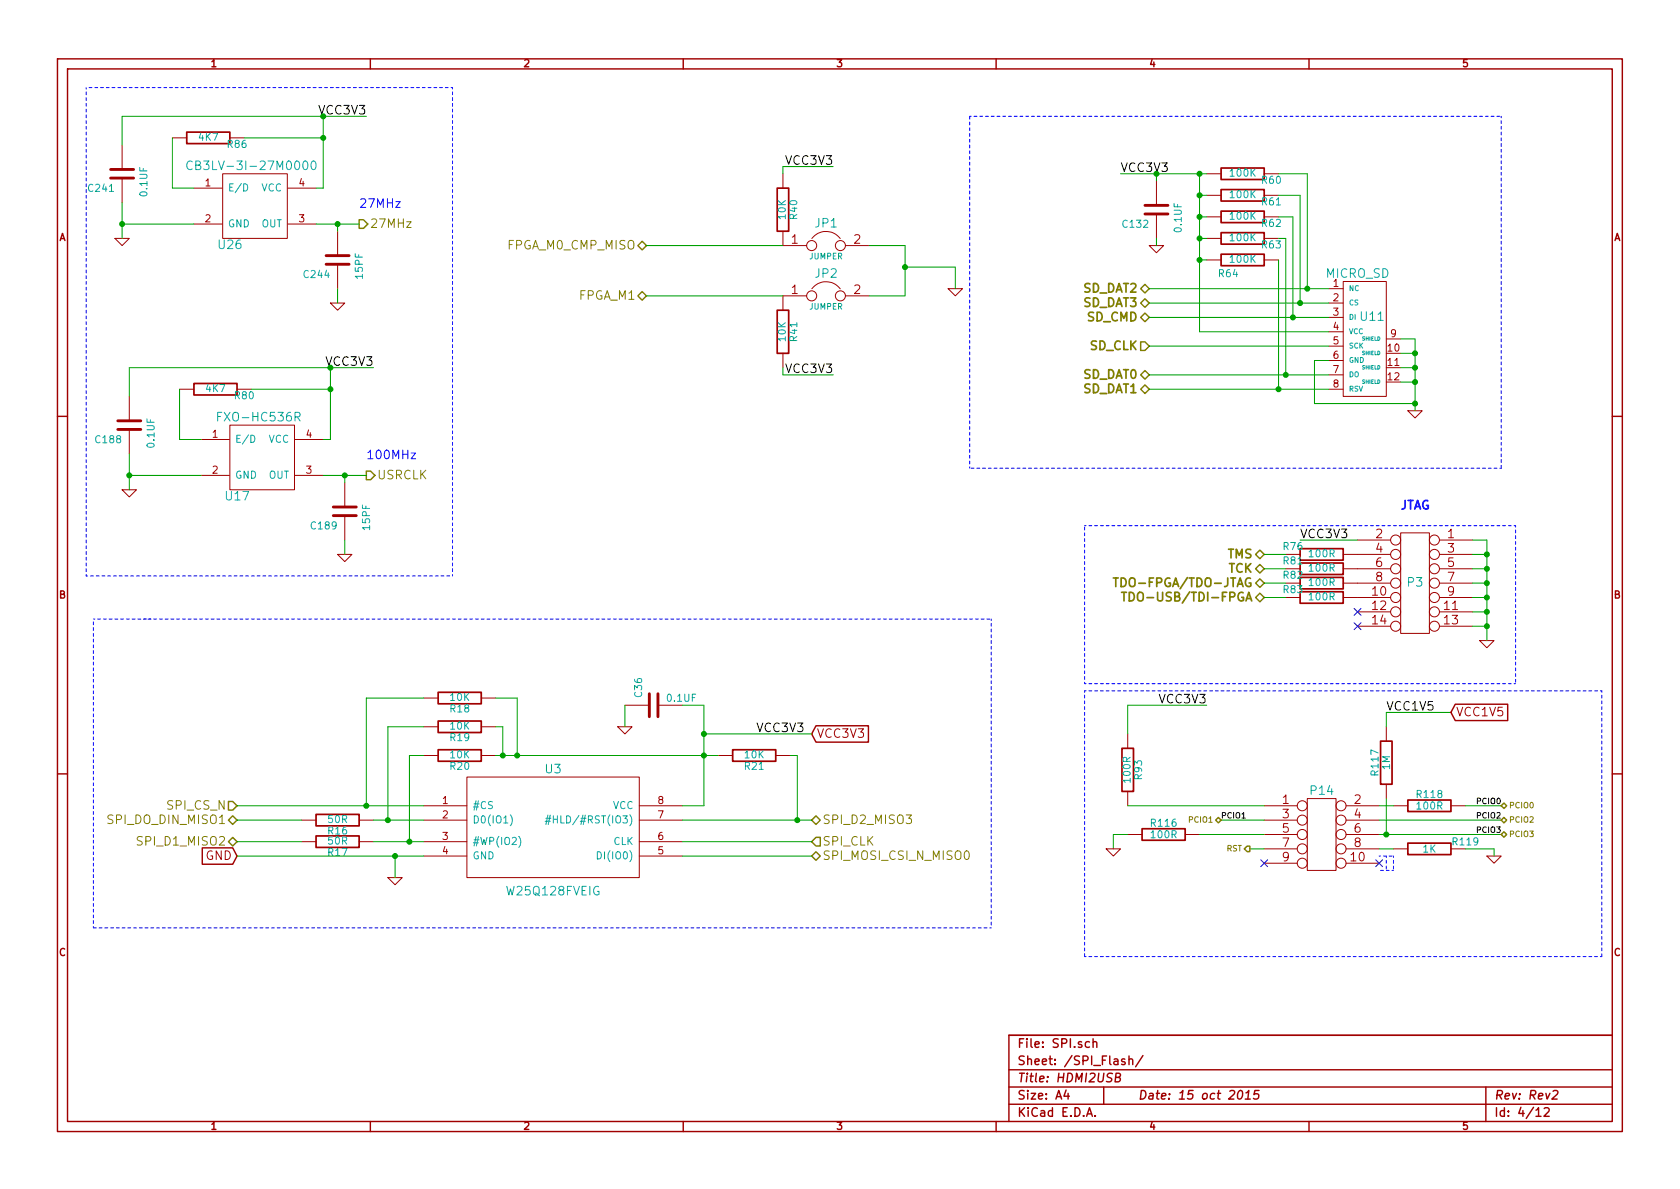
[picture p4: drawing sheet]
<svg xmlns="http://www.w3.org/2000/svg" width="297mm" height="210mm" viewBox="0 0 297 210" stroke-linecap="round" stroke-linejoin="round" font-family="sans-serif">
<g fill="none" stroke="#a00000" stroke-width=".25">
<path d="M10.2 10.4h276.6v189.7h-276.6zM11.9 12.2h273.2v186.1h-273.2zM65.5 10.4v1.8M120.8 10.4v1.8M176.1 10.4v1.8M231.4 10.4v1.8M10.2 73.6h1.7M285.1 73.6h1.7M10.2 136.8h1.7M144.3 128.3h9.2v2.9h-9.2l-.8-1.4zM257.3 124.5h9.3v2.9h-9.3l-.8-1.4zM285.1 136.8h1.7"/>
<path d="M35.8 149.9h5.3l.8 1.5-.8 1.4h-5.3zM65.5 198.3v1.8M120.8 198.3v1.8M176.1 198.3v1.8M178.4 189.2h106.7M178.4 195.3h106.7M178.4 192.2h106.7M188.5 192.8l-.4 1h1M188.8 193.3v1.1M192.1 197.4l.5-1.5 .5 1.5M192.3 197h.7M192.6 184.3a.48 .48 0 0 0-.6 0v.8l.2 .1 .4-.1"/>
<path d="M193.3 184.3a.36 .36 0 0 1 .6 .1v.8M193.3 183.7v1.5M193.6 197.3v.1M195.1 192.2v3.1M197.3 190.5l.6-.1 .2-.2v-.3l-.3-.1h-.5l-.1 1.5h.5l.3-.1 .1-.4-.3-.3M198.9 187.3l-.4-.1-.2 .3 .1 .2 .5 .1v.4h-.6M199.6 187.4l.1-.1a.36 .36 0 0 1 .6 .2v.8M199.6 186.7v1.6M202.1 186.7l-1.3 1.9M219.1 192.9l.3-.1a.88 .88 0 0 1-.3 1.6l-.3-.3a1.17 1.17 0 0 1 .3-1.2zM220.2 194.4h.9M220.3 193.3l.5-.5-.2 1.6"/>
<path d="M222.6 192.8h-.7l-.2 .8 .2-.2 .6 .1 .1 .2-.2 .5-.2 .2-.6-.2M231.4 198.3v1.8M262.7 192.2v6.1M271.6 196.3l.4-.4v1.5M271.6 197.4h.9M273 196l.3-.1h.3l.2 .1 .1 .3-.1 .2-.8 .9h.9M274.6 193l.2-.2h.4l.3 .3-.2 .4-.9 .9h.9M285.1 183.1h-106.7v15.2"/>
</g>
<g fill="none" stroke="#a00000" stroke-width=".18">
<path d="M21.6 25.6v4.4M21.6 31.5v4.3M30.5 24.4h2.5M34.3 33.3h5M34.3 39.6h5M39.4 30.7h11.4v11.5h-11.4zM50.9 33.3h5M50.9 39.6h5M138.4 30.7v2.6M204.5 32v4.3M204.5 37.8v4.4M213.4 30.7h2.5"/>
<path d="M213.4 34.5h2.5M213.4 38.3h2.5M20.3 42.2h2.6l-1.3 1.2zM58.4 53.6h2.6l-1.3 1.3zM59.7 40.9v4.3M59.7 46.7v4.3M138.4 40.9v2.5h4.2M142.6 52.3h-4.2v2.6M143.5 42.2a3.2 3.2 0 0 1 5.1 0M143.5 51a3.2 3.2 0 0 1 5.1 .1M149.5 43.4h4.2M149.5 52.3h4.2"/>
<path d="M167.6 51h2.6l-1.3 1.3zM203.2 43.4h2.5l-1.2 1.3zM213.4 42.2h2.5M213.4 46h2.5M223.5 46h2.6M234.9 51h2.6M234.9 53.6h2.6M234.9 56.1h2.6M234.9 58.7h2.6M237.5 49.8h7.6v20.3h-7.6zM245.1 59.9h2.5M22.9 70.1v4.3"/>
<path d="M22.9 75.9v4.4M31.7 68.8h2.6M35.6 77.7h5M40.6 75.2h11.5v11.4h-11.5zM52.1 77.7h5M138.4 62.5v2.5M234.9 68.8h2.6M234.9 61.2h2.6M234.9 63.7h2.6M234.9 66.3h2.6M248.9 72.6h2.6l-1.3 1.3zM21.6 86.6h2.5l-1.2 1.3z"/>
<path d="M35.6 84.1h5M52.1 84.1h5M59.7 98h2.5l-1.2 1.3zM61 85.3v4.4M61 91.2v4.3M237.5 98h8.4M240 95.5h5.9M247.6 94.2h5.1v17.8h-5.1zM254.5 95.5h5.8M254.5 98h5.8M227.3 105.7h2.6M237.5 100.6h8.4"/>
<path d="M237.5 103.1h8.4M237.5 105.7h8.4M240 108.2h5.9M240 110.7h5.9M254.5 100.6h5.8M254.5 103.1h5.8M254.5 105.7h5.8M254.5 108.2h5.8M254.5 110.7h5.8M261.6 113.3h2.6l-1.3 1.2zM74.9 133.6h2.6M74.9 128.5h2.6"/>
<path d="M74.9 123.4h2.6M82.5 137.4h30.5v17.8h-30.5zM85.1 133.6h2.5M85.1 128.5h2.5M85.1 123.4h2.5M109.2 128.5h2.6l-1.3 1.3zM110.5 124.7h4.3M116.3 124.7h4.3M127 133.6h2.5M137.2 133.6h2.5M199.4 129.8v2.5M199.4 139.9v2.6"/>
<path d="M245.1 128.5v2.6M245.1 138.7v2.5M53.3 145h2.6M53.3 148.8h2.6M63.5 145h2.5M63.5 148.8h2.5M68.6 155.2h2.5l-1.3 1.3zM74.9 142.5h7.6M74.9 145h7.6M74.9 148.8h7.6M74.9 151.4h7.6M113 142.5h7.6"/>
<path d="M113 145h7.6M113 148.8h7.6M113 151.4h7.6M195.6 150.1h2.5l-1.3 1.3zM199.4 147.6h2.5M209.5 147.6h2.6M223.5 142.5h5.9M223.5 145h5.9M223.5 147.6h5.9M223.5 150.1h5.9M223.5 152.6h5.9M231.1 141.2h5.1v12.7h-5.1z"/>
<path d="M238 142.5h5.8M238 145h5.8M238 147.6h5.8M238 150.1h5.8M238 152.6h5.8M246.4 142.5h2.5M246.4 150.1h2.5M256.5 142.5h2.6M262.9 151.4h2.5l-1.2 1.2z"/>
<circle cx="143.5" cy="43.4" r=".89"/>
<circle cx="143.5" cy="52.3" r=".89"/>
<circle cx="148.6" cy="52.3" r=".89"/>
<circle cx="148.6" cy="43.4" r=".89"/>
<circle cx="246.8" cy="95.5" r=".89"/>
<circle cx="246.8" cy="98" r=".89"/>
<circle cx="253.6" cy="98" r=".89"/>
<circle cx="253.6" cy="95.5" r=".89"/>
<circle cx="246.8" cy="105.7" r=".89"/>
<circle cx="246.8" cy="100.6" r=".89"/>
<circle cx="246.8" cy="110.7" r=".89"/>
<circle cx="246.8" cy="103.1" r=".89"/>
<circle cx="246.8" cy="108.2" r=".89"/>
<circle cx="253.6" cy="105.7" r=".89"/>
<circle cx="253.6" cy="110.7" r=".89"/>
<circle cx="253.6" cy="103.1" r=".89"/>
<circle cx="253.6" cy="100.6" r=".89"/>
<circle cx="253.6" cy="108.2" r=".89"/>
<circle cx="230.3" cy="147.6" r=".89"/>
<circle cx="230.3" cy="142.5" r=".89"/>
<circle cx="230.3" cy="145" r=".89"/>
<circle cx="230.3" cy="150.1" r=".89"/>
<circle cx="230.3" cy="152.6" r=".89"/>
<circle cx="237.1" cy="145" r=".89"/>
<circle cx="237.1" cy="150.1" r=".89"/>
<circle cx="237.1" cy="147.6" r=".89"/>
<circle cx="237.1" cy="142.5" r=".89"/>
<circle cx="237.1" cy="152.6" r=".89"/>
</g>
<g fill="none" stroke="#00a0a0" stroke-width=".18">
<path d="M34 28.6a.63 .63 0 0 0-.8 0 .63 .63 0 0 0-.2 .8 .6 .6 0 0 0 .3 .5 .6 .6 0 0 0 .7 0M53.7 28.6l.2-.1a.86 .86 0 0 1 .6 .7 .86 .86 0 0 1-.4 .8 .81 .81 0 0 1-.4-1.4zM55.1 28.6l.3-.1a.86 .86 0 0 1 .5 .7 .86 .86 0 0 1-.4 .8 .81 .81 0 0 1-.4-1.4zM38.5 73.7h.5M39.2 72.9h-.7v1.5M52.2 73.7h.7l.2-.3-.1-.3-.2-.2h-.6v1.5M52.6 73.7l.5 .7M90.2 144.1a1.47 1.47 0 0 1 0 1.9M91.7 147.9a1.47 1.47 0 0 1 0 1.9M96.4 145.2h.9M96.5 144.7h.9M96.9 144.1l-.4 1.7"/>
<path d="M97.3 144.1l-.4 1.7M105.6 150.6a.64 .64 0 0 1 .7 .7 .64 .64 0 0 1-.7 .6z"/>
</g>
<g fill="none" stroke="#a00000" stroke-width=".3">
<path d="M33 23.4h7.6v2h-7.6zM137.4 33.3h2v7.6h-2zM215.9 29.7h7.6v2h-7.6zM215.9 33.5h7.6v2.1h-7.6zM215.9 37.3h7.6v2.1h-7.6zM137.4 54.9h2v7.6h-2zM215.9 41.1h7.6v2.1h-7.6zM215.9 45h7.6v2h-7.6zM34.3 67.8h7.6v2h-7.6zM229.9 97h7.6v2.1h-7.6zM229.9 99.6h7.6v2h-7.6zM229.9 102.1h7.6v2h-7.6z"/>
<path d="M229.9 104.6h7.6v2.1h-7.6zM77.5 132.6h7.6v2h-7.6zM77.5 127.5h7.6v2h-7.6zM77.5 122.4h7.6v2.1h-7.6zM129.5 132.6h7.7v2h-7.7zM198.4 132.3h2v7.6h-2zM244.1 131.1h2v7.6h-2zM55.9 144h7.6v2h-7.6zM55.9 147.8h7.6v2.1h-7.6zM201.9 146.6h7.6v2h-7.6zM248.9 141.5h7.6v2h-7.6zM248.9 149.1h7.6v2h-7.6z"/>
</g>
<path d="M19.6 30h4M19.6 31.5h4M202.4 36.3h4.1M202.4 37.8h4.1M57.7 45.2h4M57.7 46.7h4M20.8 74.4h4.1M20.8 75.9h4.1M58.9 89.7h4.1M58.9 91.2h4.1M114.8 122.7v4M116.3 122.7v4" fill="none" stroke="#a00000" stroke-width=".51"/>
<g fill="none" stroke="#808000" stroke-width=".25">
<path d="M63.5 38.9h.8l.7 .7-.7 .8h-.8zM112.8 43.4l.7-.7 .8 .7-.8 .8zM112.8 52.3l.7-.7 .8 .7-.8 .8zM201.7 51l.7-.7 .8 .7-.8 .8zM202.4 55.4l.8 .7-.8 .8-.7-.8zM202.4 52.8l.8 .8-.8 .8-.7-.8zM201.7 66.3l.7-.8 .8 .8-.8 .8zM201.7 68.8l.7-.7 .8 .7-.8 .8zM201.7 60.4h.7l.8 .8-.8 .8h-.7zM64.8 83.3h.7l.8 .8-.8 .7h-.7zM222 98l.8-.7 .7 .7-.7 .8zM222 105.7l.8-.8 .7 .8-.7 .7z"/>
<path d="M222 103.1l.8-.7 .7 .7-.7 .8zM222 100.6l.8-.8 .7 .8-.7 .7zM40.4 148.8l.7-.7 .8 .7-.8 .8zM40.4 145l.7-.7 .8 .7-.8 .8zM40.4 141.7h.7l.8 .8-.8 .8h-.7zM143.5 151.4l.8-.8 .7 .8-.7 .7zM144.3 148.1h.7v1.5h-.7l-.8-.8zM144.3 144.3l.7 .7-.7 .8-.8-.8zM214.9 145l.5-.5 .5 .5-.5 .5zM220.5 149.6h.5v1h-.5l-.5-.5zM265.4 145l.5-.5 .5 .5-.5 .5zM265.4 147.6l.5-.5 .5 .5-.5 .5z"/>
<path d="M265.9 142l.5 .5-.5 .5-.5-.5z"/>
</g>
<path d="M170.7 150.5h.2a.86 .86 0 0 1 .5 .7 .86 .86 0 0 1-.4 .8 .82 .82 0 0 1-.6-.6 .82 .82 0 0 1 .3-.9z" fill="none" stroke="#808000" stroke-width=".18"/>
<path d="M196.8 102.2h.9M197.3 102.2v1.5M198.3 104.7h.9M198.7 104.7v1.6M199.7 104.7a.77 .77 0 0 1 .9 .8 .77 .77 0 0 1-.9 .8z" fill="none" stroke="#808000" stroke-width=".3"/>
<path d="M239.4 110.1l1.2 1.2M239.4 107.6l1.2 1.2M240.6 110.1l-1.2 1.2M240.6 107.6l-1.2 1.2M222.9 152l1.2 1.3M224.1 152l-1.2 1.3M243.2 152l1.2 1.3M244.4 152l-1.2 1.3" fill="none" stroke="#0000c0" stroke-width=".18"/>
<g fill="none" stroke="#00a000" stroke-width=".18">
<path d="M21.6 39.6h12.7M21.6 35.8v6.4M30.5 24.4v8.9h3.8M43.2 24.4h13.9M55.9 39.6h7.6M57.1 20.6v12.7h-1.2M59.7 39.6v1.3M64.8 20.6h-43.2v5M147.3 29.5h-8.9v1.2M198.1 30.7h15.3M204.5 30.7v1.3M212.1 30.7v28h22.8"/>
<path d="M212.1 34.5h1.3M212.1 38.3h1.3M226.1 30.7h5v20.3M226.1 34.5h3.8v19.1M226.1 38.3h2.5v17.8M59.7 51v2.6M114.3 43.4h24.1M114.3 52.3h24.1M153.7 43.4h6.3v8.9h-6.3M160 47.2h8.9v3.8M203.2 56.1h31.7M203.2 53.6h31.7"/>
<path d="M203.2 51h31.7M204.5 42.2v1.2M212.1 42.2h1.3M212.1 46h1.3M226.1 42.2h1.2v24.1M226.1 46v22.8M247.6 59.9h2.6v12.7M31.7 68.8v8.9h3.9M44.4 68.8h14M58.4 65v12.7h-1.3M66 65h-43.1v5.1M138.4 66.3h8.9"/>
<path d="M203.2 66.3h31.7M203.2 68.8h31.7M203.2 61.2h31.7M234.9 63.7h-2.5v7.7h17.8M247.6 67.6h2.6M247.6 65h2.6M247.6 62.5h2.6M22.9 84.1h12.7M22.9 80.3v6.3M57.1 84.1h7.7M61 84.1v1.2M61 95.5v2.5"/>
<path d="M223.5 98h3.8M229.9 95.5h10.1M260.3 95.5h2.6v17.8M260.3 98h2.6M223.5 105.7h3.8M223.5 103.1h3.8M223.5 100.6h3.8M260.3 110.7h2.6M260.3 108.2h2.6M260.3 105.7h2.6M260.3 103.1h2.6M260.3 100.6h2.6"/>
<path d="M74.9 133.6h-2.5v15.2M74.9 128.5h-6.3v16.5M74.9 123.4h-10.1v19.1M87.6 133.6h39.4M87.6 128.5h1.3v5.1M87.6 123.4h3.8v10.2M110.5 124.7v3.8M120.6 124.7h3.9v17.8h-3.9M124.5 129.8h19M139.7 133.6h1.3v11.4M213.4 124.7h-14v5.1M256.5 126h-11.4v2.5"/>
<path d="M41.9 142.5h33M41.9 145h11.4M41.9 148.8h11.4M41.9 151.4h33M66 145h8.9M66 148.8h8.9M69.8 151.4v3.8M120.6 145h22.9M120.6 148.8h22.9M120.6 151.4h22.9M199.4 142.5h24.1M199.4 147.6h-2.6v2.5"/>
<path d="M212.1 147.6h11.4M215.9 145h7.6M221 150.1h2.5M243.8 142.5h2.6M243.8 145h21.6M243.8 147.6h21.6M243.8 150.1h2.6M245.1 141.2v6.4M259.1 142.5h6.3M259.1 150.1h5.1v1.3"/>
</g>
<g fill="#00a000" stroke="#00a000" stroke-width=".25">
<circle cx="72.4" cy="148.8" r=".41"/>
<circle cx="68.6" cy="145" r=".41"/>
<circle cx="64.8" cy="142.5" r=".41"/>
<circle cx="141" cy="145" r=".41"/>
<circle cx="124.5" cy="133.6" r=".41"/>
<circle cx="91.4" cy="133.6" r=".41"/>
<circle cx="88.9" cy="133.6" r=".41"/>
<circle cx="124.5" cy="129.8" r=".41"/>
<circle cx="69.8" cy="151.4" r=".41"/>
<circle cx="160" cy="47.2" r=".41"/>
<circle cx="250.2" cy="67.6" r=".41"/>
<circle cx="250.2" cy="65" r=".41"/>
<circle cx="250.2" cy="62.5" r=".41"/>
<circle cx="250.2" cy="71.4" r=".41"/>
<circle cx="212.1" cy="30.7" r=".41"/>
<circle cx="212.1" cy="34.5" r=".41"/>
<circle cx="212.1" cy="38.3" r=".41"/>
<circle cx="212.1" cy="42.2" r=".41"/>
<circle cx="212.1" cy="46" r=".41"/>
<circle cx="227.3" cy="66.3" r=".41"/>
<circle cx="226.1" cy="68.8" r=".41"/>
<circle cx="228.6" cy="56.1" r=".41"/>
<circle cx="229.9" cy="53.6" r=".41"/>
<circle cx="231.1" cy="51" r=".41"/>
<circle cx="22.9" cy="84.1" r=".41"/>
<circle cx="58.4" cy="68.8" r=".41"/>
<circle cx="61" cy="84.1" r=".41"/>
<circle cx="262.9" cy="110.7" r=".41"/>
<circle cx="262.9" cy="108.2" r=".41"/>
<circle cx="262.9" cy="105.7" r=".41"/>
<circle cx="262.9" cy="103.1" r=".41"/>
<circle cx="262.9" cy="100.6" r=".41"/>
<circle cx="262.9" cy="98" r=".41"/>
<circle cx="21.6" cy="39.6" r=".41"/>
<circle cx="57.1" cy="24.4" r=".41"/>
<circle cx="59.7" cy="39.6" r=".41"/>
<circle cx="245.1" cy="147.6" r=".41"/>
</g>
<g fill="none" stroke="#00f" stroke-width=".18" stroke-dasharray=".5" stroke-dashoffset=".3">
<path d="M15.2 15.5v86.3M80 15.5h-64.8M171.4 20.6h94M265.4 20.6v62.2M171.4 82.8v-62.2M191.8 93h76.2M265.4 82.8h-94M268 93v27.9M15.2 101.8h64.8M16.5 109.5h10.2M25.4 109.5h149.9M80 101.8v-86.3"/>
<path d="M175.3 109.5v54.6M191.8 120.9v-27.9M191.8 122.2v47M191.8 122.2h91.4M268 120.9h-76.2M283.2 122.2v47M243.8 151.4h2.6M245.1 151.4v2.5M246.4 151.4v2.5M246.4 153.9h-2.6M16.5 164.1v-54.6M175.3 164.1h-158.8"/>
<path d="M191.8 169.2h91.4"/>
</g>
<path d="M72.7 80.1h.8l-.8 1h.8" fill="none" stroke="#00f" stroke-width=".18"/>
<g font-size="2.1" fill="#00a000">
<text x="56.5" y="20.3">VCC3V3</text>
<text x="198.1" y="30.5">VCC3V3</text>
<text x="57.8" y="64.8">VCC3V3</text>
<text x="139.1" y="66">VCC3V3</text>
</g>
<g font-size="2.1">
<text x="139.1" y="29.2">VCC3V3</text>
<text x="229.9" y="95.2">VCC3V3</text>
<text x="205.1" y="124.5">VCC3V3</text>
<text x="245.1" y="125.7">VCC1V5</text>
<text x="134" y="129.5">VCC3V3</text>
</g>
<g font-size="2.1" fill="#00a0a0">
<text x="35" y="30.1">CB3LV-3I-27M0000</text>
<text x="144.2" y="40.3">JP1</text>
<text x="38.7" y="44.1">U26</text>
<text x="144.2" y="49.2">JP2</text>
<text x="234.4" y="49.2">MICRO_SD</text>
<text x="240.6" y="56.8">U11</text>
<text x="39.1" y="74.6">FXO-HC536R</text>
<text x="40" y="88.6">U17</text>
<text x="248.9" y="103.8">P3</text>
<text x="96.4" y="136.8">U3</text>
<text x="231.8" y="140.6">P14</text>
<text x="89.8" y="158.4">W25Q128FVEIG</text>
</g>
<g font-size="2.1" fill="#00f">
<text x="63.5" y="36.8">27MHz</text>
<text x="64.8" y="81.3">100MHz</text>
<text x="247.6" y="90.2">JTAG</text>
</g>
<g font-size="2.1" fill="#808000">
<text x="65.4" y="40.4">27MHz</text>
<text x="89.8" y="44.2">FPGA_M0_CMP_MISO</text>
<text x="102.3" y="53.1">FPGA_M1</text>
<text x="191.4" y="51.8">SD_DAT2</text>
<text x="191.4" y="54.4">SD_DAT3</text>
<text x="192.2" y="56.9">SD_CMD</text>
<text x="192.6" y="62">SD_CLK</text>
<text x="191.4" y="67.1">SD_DAT0</text>
<text x="191.4" y="69.6">SD_DAT1</text>
<text x="66.7" y="84.8">USRCLK</text>
<text x="217" y="98.8">TMS</text>
<text x="217.1" y="101.3">TCK</text>
<text x="198.9" y="103.9">TDO-FPGA/TDO-JTAG</text>
<text x="201.2" y="106.4">TDO-USB/TDI-FPGA</text>
<text x="29.7" y="143.3">SPI_CS_N</text>
<text x="19.6" y="145.8">SPI_DO_DIN_MISO1</text>
<text x="24.9" y="149.6">SPI_D1_MISO2</text>
<text x="145.4" y="149.6">SPI_CLK</text>
<text x="145.4" y="145.8">SPI_D2_MISO3</text>
<text x="145.4" y="152.1">SPI_MOSI_CSI_N_MISO0</text>
</g>
<g font-size="2.1" fill="#a00000">
<text x="139.9" y="43.2">1</text>
<text x="151" y="43.2">2</text>
<text x="139.9" y="52.1">1</text>
<text x="151" y="52.1">2</text>
<text x="243.3" y="95.2">2</text>
<text x="256" y="95.2">1</text>
<text x="243.3" y="97.8">4</text>
<text x="243.3" y="100.3">6</text>
<text x="256" y="97.8">3</text>
<text x="256" y="100.3">5</text>
<text x="242.7" y="105.4">10</text>
<text x="242.7" y="107.9">12</text>
<text x="243.3" y="102.9">8</text>
<text x="255.4" y="107.9">11</text>
<text x="256" y="102.9">7</text>
<text x="256" y="105.4">9</text>
<text x="242.7" y="110.5">14</text>
<text x="255.4" y="110.5">13</text>
<text x="144.4" y="130.6">VCC3V3</text>
<text x="257.5" y="126.7">VCC1V5</text>
<text x="226.7" y="142.2">1</text>
<text x="239.4" y="142.2">2</text>
<text x="226.7" y="144.8">3</text>
<text x="226.7" y="147.3">5</text>
<text x="226.7" y="149.9">7</text>
<text x="239.4" y="144.8">4</text>
<text x="239.4" y="147.3">6</text>
<text x="239.4" y="149.9">8</text>
<text x="36.3" y="152.1">GND</text>
<text x="226.7" y="152.4">9</text>
<text x="238.9" y="152.4">10</text>
<text x="179.9" y="185.4">File: SPI.sch</text>
<text x="179.9" y="191.5">Title: HDMI2USB</text>
<text x="179.9" y="188.4">Sheet: /SPI_Flash/</text>
<text x="179.9" y="197.6">KiCad E.D.A.</text>
<text x="179.9" y="194.5">Size: A4</text>
<text x="201.2" y="194.5">Date: 15 oct 2015</text>
<text x="264.2" y="194.5">Rev: Rev2</text>
<text x="264.2" y="197.6">Id: 4/12</text>
</g>
<g font-size="1.8" fill="#a00000">
<text x="37.3" y="11.9">1</text>
<text x="92.7" y="11.9">2</text>
<text x="148" y="11.9">3</text>
<text x="203.3" y="11.9">4</text>
<text x="258.6" y="11.9">5</text>
<text x="36.3" y="33">1</text>
<text x="52.9" y="33">4</text>
<text x="36.3" y="39.4">2</text>
<text x="52.9" y="39.4">3</text>
<text x="10.4" y="42.7">A</text>
<text x="285.3" y="42.7">A</text>
<text x="235.7" y="50.8">1</text>
<text x="235.7" y="53.3">2</text>
<text x="235.7" y="55.9">3</text>
<text x="235.7" y="58.4">4</text>
<text x="245.9" y="59.7">9</text>
<text x="235.7" y="61">5</text>
<text x="235.7" y="63.5">6</text>
<text x="245.4" y="62.2">10</text>
<text x="245.4" y="64.8">11</text>
<text x="235.7" y="66">7</text>
<text x="235.7" y="68.6">8</text>
<text x="245.4" y="67.3">12</text>
<text x="37.6" y="77.5">1</text>
<text x="54.2" y="77.5">4</text>
<text x="37.6" y="83.8">2</text>
<text x="54.2" y="83.8">3</text>
<text x="10.4" y="105.9">B</text>
<text x="285.3" y="105.9">B</text>
<text x="78.3" y="142.2">1</text>
<text x="116.4" y="142.2">8</text>
<text x="78.3" y="144.8">2</text>
<text x="78.3" y="148.6">3</text>
<text x="116.4" y="148.6">6</text>
<text x="116.4" y="144.8">7</text>
<text x="78.3" y="151.1">4</text>
<text x="116.4" y="151.1">5</text>
<text x="10.4" y="169.1">C</text>
<text x="285.3" y="169.1">C</text>
<text x="37.3" y="199.8">1</text>
<text x="92.7" y="199.8">2</text>
<text x="148" y="199.8">3</text>
<text x="203.3" y="199.8">4</text>
<text x="258.6" y="199.8">5</text>
</g>
<g font-size="1.8" fill="#00a0a0">
<text x="35.2" y="24.9">4K7</text>
<text x="40.3" y="26.2">R86</text>
<text x="15.7" y="34">C241</text>
<text x="26.1" y="34.6" transform="rotate(-90 26.1 34.6)">0.1UF</text>
<text x="40.3" y="33.9">E/D</text>
<text x="46.1" y="33.9">VCC</text>
<text x="217.6" y="31.3">100K</text>
<text x="217.6" y="35.1">100K</text>
<text x="223.2" y="32.6">R60</text>
<text x="40.3" y="40.3">GND</text>
<text x="46.1" y="40.3">OUT</text>
<text x="139" y="38.7" transform="rotate(-90 139 38.7)">10K</text>
<text x="141" y="38.7" transform="rotate(-90 141 38.7)">R40</text>
<text x="198.6" y="40.3">C132</text>
<text x="209" y="40.9" transform="rotate(-90 209 40.9)">0.1UF</text>
<text x="217.6" y="38.9">100K</text>
<text x="223.2" y="36.4">R61</text>
<text x="223.2" y="40.2">R62</text>
<text x="217.6" y="42.7">100K</text>
<text x="217.6" y="46.5">100K</text>
<text x="223.2" y="44">R63</text>
<text x="53.8" y="49.2">C244</text>
<text x="64.2" y="49.2" transform="rotate(-90 64.2 49.2)">15PF</text>
<text x="215.5" y="49.1">R64</text>
<text x="139" y="60.3" transform="rotate(-90 139 60.3)">10K</text>
<text x="141" y="60.3" transform="rotate(-90 141 60.3)">R41</text>
<text x="36.5" y="69.4">4K7</text>
<text x="41.6" y="70.7">R80</text>
<text x="17" y="78.4">C188</text>
<text x="27.4" y="79" transform="rotate(-90 27.4 79)">0.1UF</text>
<text x="41.6" y="78.4">E/D</text>
<text x="47.4" y="78.4">VCC</text>
<text x="41.6" y="84.7">GND</text>
<text x="47.4" y="84.7">OUT</text>
<text x="55.1" y="93.7">C189</text>
<text x="65.5" y="93.6" transform="rotate(-90 65.5 93.6)">15PF</text>
<text x="227" y="97.3">R76</text>
<text x="227" y="99.9">R81</text>
<text x="231.6" y="98.6">100R</text>
<text x="231.6" y="101.1">100R</text>
<text x="227" y="102.4">R82</text>
<text x="227" y="104.9">R83</text>
<text x="231.6" y="103.7">100R</text>
<text x="231.6" y="106.2">100R</text>
<text x="79.7" y="124">10K</text>
<text x="113.6" y="123.2" transform="rotate(-90 113.6 123.2)">C36</text>
<text x="118" y="124.1">0.1UF</text>
<text x="79.7" y="131.1">R19</text>
<text x="79.7" y="129.1">10K</text>
<text x="79.7" y="126">R18</text>
<text x="79.7" y="136.2">R20</text>
<text x="79.7" y="134.2">10K</text>
<text x="131.7" y="136.2">R21</text>
<text x="131.7" y="134.2">10K</text>
<text x="202" y="137.8" transform="rotate(-90 202 137.8)">R93</text>
<text x="243.8" y="137" transform="rotate(-90 243.8 137)">R117</text>
<text x="245.8" y="136.1" transform="rotate(-90 245.8 136.1)">1M</text>
<text x="83.6" y="143.1">#CS</text>
<text x="108.3" y="143.1">VCC</text>
<text x="199.9" y="138.2" transform="rotate(-90 199.9 138.2)">100R</text>
<text x="250.6" y="141.2">R118</text>
<text x="250.6" y="143.2">100R</text>
<text x="58.1" y="147.6">R16</text>
<text x="58.1" y="145.6">50R</text>
<text x="58.1" y="149.4">50R</text>
<text x="83.6" y="145.7">D0(IO1)</text>
<text x="83.6" y="149.5">#WP(IO2)</text>
<text x="98.3" y="145.7">#HLD/#RST(IO3)</text>
<text x="108.4" y="149.5">CLK</text>
<text x="203.6" y="146.2">R116</text>
<text x="203.6" y="148.3">100R</text>
<text x="257" y="149.5">R119</text>
<text x="58.1" y="151.4">R17</text>
<text x="83.6" y="152">GND</text>
<text x="106.2" y="152">DI(IO0)</text>
<text x="251.6" y="150.8">1K</text>
</g>
<g font-size="1.4" fill="#00a0a0">
<text x="143.1" y="45.9">JUMPER</text>
<text x="143.1" y="54.8">JUMPER</text>
</g>
<g font-size="1.4">
<text x="261.3" y="142.2">PCIO0</text>
<text x="215.9" y="144.8">PCIO1</text>
<text x="261.3" y="147.3">PCIO3</text>
<text x="261.3" y="144.8">PCIO2</text>
</g>
<g font-size="1.4" fill="#808000">
<text x="266.8" y="143">PCIO0</text>
<text x="210.4" y="145.5">PCIO1</text>
<text x="266.8" y="145.5">PCIO2</text>
<text x="266.8" y="148.1">PCIO3</text>
<text x="216.8" y="150.6">RST</text>
</g>
<g font-size="1.2" fill="#00a0a0">
<text x="238.5" y="51.5">NC</text>
<text x="238.5" y="54">CS</text>
<text x="238.5" y="56.6">DI</text>
<text x="238.5" y="59.1">VCC</text>
<text x="238.5" y="61.6">SCK</text>
<text x="238.5" y="64.2">GND</text>
<text x="238.5" y="66.7">DO</text>
<text x="238.5" y="69.3">RSV</text>
</g>
<g font-size=".9" fill="#00a0a0">
<text x="240.8" y="60.2">SHIELD</text>
<text x="240.8" y="62.8">SHIELD</text>
<text x="240.8" y="65.3">SHIELD</text>
<text x="240.8" y="67.9">SHIELD</text>
</g>
</svg>
